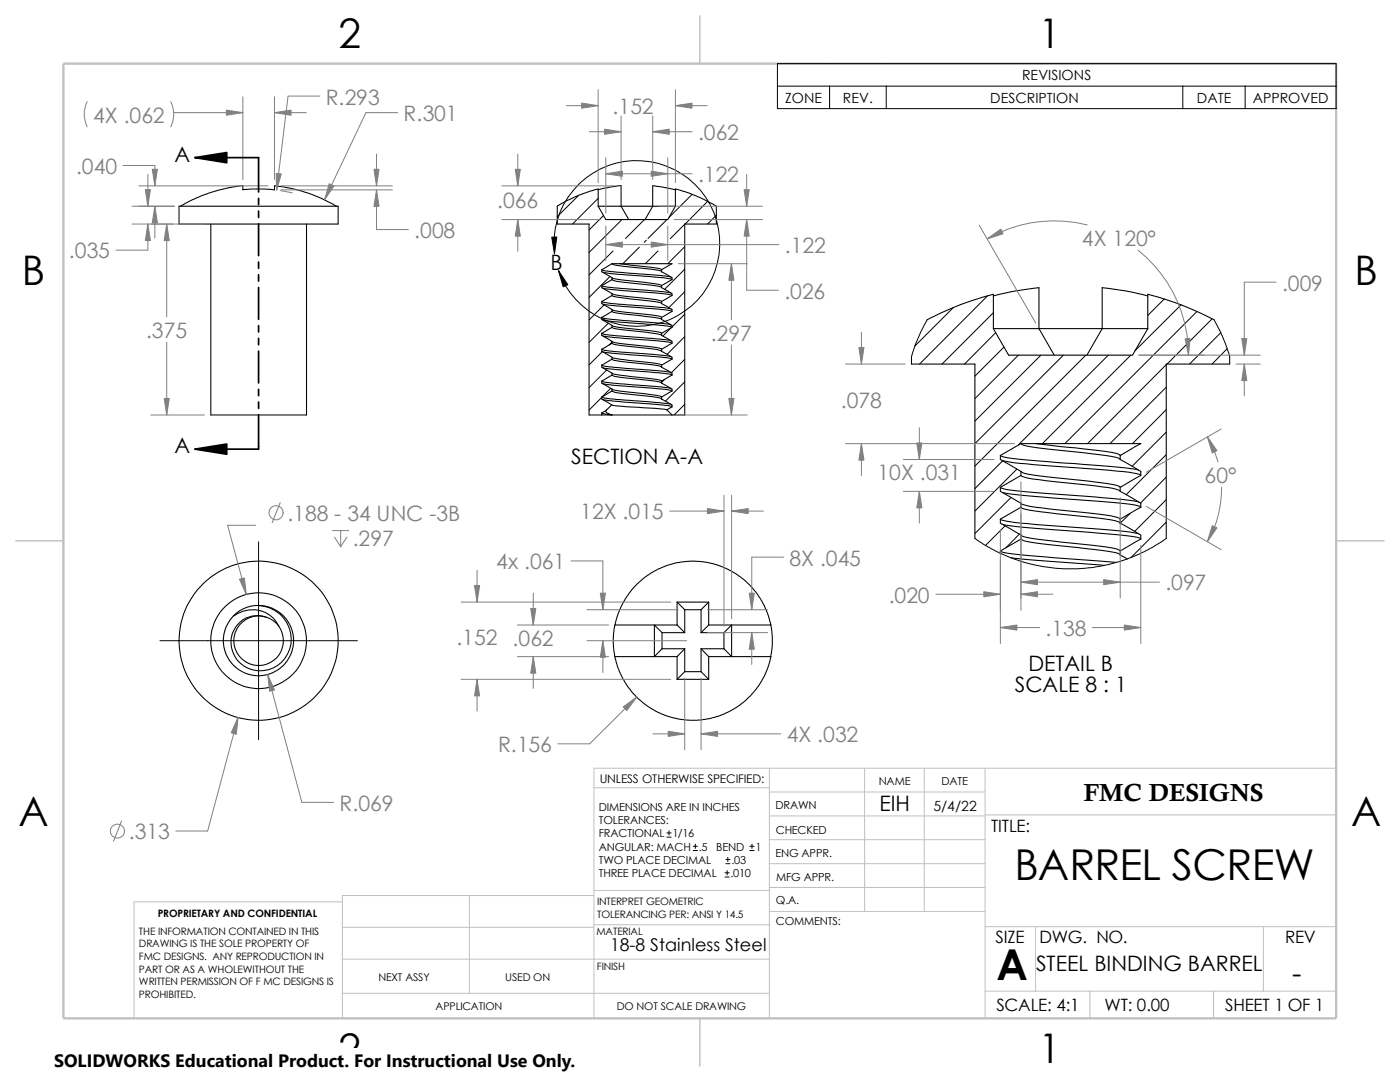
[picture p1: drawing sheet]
<svg xmlns="http://www.w3.org/2000/svg" width="279mm" height="216mm" viewBox="0 0 279 216" stroke-linecap="round" stroke-linejoin="round" font-family="sans-serif">
<g fill="none" stroke="#c0c0c0" stroke-width=".2">
<path d="M118.5 157.2h35M153.5 153.3v49.9M153.5 158h43.1M172.6 153.3v28.6M184.4 153.3v28.6M196.6 153.3v49.9M266.7 153.3h-148.2v49.9M68.3 180h-41.5v23.2M93.7 178.7v19.5M118.5 178.7h-50.2v24.5M118.5 177.7h35.1M153.5 172.3h43.1"/>
<path d="M153.5 162.8h43.1M153.5 167.6h43.1M153.5 177.1h43.1M196.6 162.6h70.1M68.3 198.2h85.2M68.3 191.4h85.2M68.3 185h50.2M118.5 184.5h35.1M153.6 181.9h43M196.6 184.9h70.1M196.6 197.8h70.1M206.7 184.9v12.9"/>
<path d="M217.5 197.8v5.4M242.2 197.8v5.4M252.1 184.9v12.9"/>
</g>
<path d="M139.7 3.1v9.6M3.1 107.9h9.6M266.7 107.9h9.5M139.7 203.2v9.5" fill="none" stroke="#c0c0c0" stroke-width=".21"/>
<path d="M12.7 12.7h254v190.5h-254z" fill="none" stroke="#c0c0c0" stroke-width=".47"/>
<g fill="none" stroke="#000" stroke-width=".2">
<path d="M155.2 12.7h111.5v9h-111.5zM155.2 17.2h111.5M165.6 17.2v4.5M176.9 17.2v4.5M236.1 17.2v4.5M248.5 17.2v4.5M115.4 39.1l-4.2 4.1M119.4 39.6l-5.1 5.1M138.1 38.8l-4.6 4.6M110.7 50.6a16.6 16.6 0 0 1 20.6-18 16.6 16.6 0 0 1 9 25.9 16.6 16.6 0 0 1-27.4-1.4l-1.4-3.1M120.4 43l-2.8 2.9M121.8 55.2l-4.2 4.2"/>
<path d="M122.3 50.1l-4.7 4.8M124.1 43.8l-6.5 6.6M127.6 49.3l-3.3 3.3M128.6 43.8l-3.8 3.8M129 47.9l-.4 .4M131.3 50.1l-2.5 2.5M132.1 53.8h-.1M133.1 43.8l-3.8 3.8M136.6 49.3l-3.3 3.3M136.7 44.7l-2.9 2.9M136.7 53.7l-4.1 4M136.7 58.2l-3.2 3.2"/>
<path d="M141.2 40.2l-4.5 4.5M143 42.9l-1.8 1.8M197.1 59l-13.6 13.6M232.4 59.6l-3.3 3.3M120.1 79.3l-2.5 2.5M120.2 70.1l-2.6 2.7M120.6 60.8l-3 3M121.1 73.8l-3.5 3.5M121.4 64.5l-3.8 3.8M121.9 77.5l-1.7 1.6M122.1 68.2l-.6 .7M132.7 75.7l-.7 .6"/>
<path d="M133.9 65.4l-1.6 1.7M136.7 62.7l-2.6 2.5M136.7 67.2l-3.6 3.5M136.7 71.7l-2.7 2.7M136.7 76.2l-3.9 3.9M185 63.8l-1.2 2.3-1.1 2.7-.8 2.3M190.3 61.3l-7.7 7.7M198.2 62.4l-10.2 10.2M198.7 66.4l-6.2 6.2M200.4 69.3l-5.8 5.8M203.2 70.9l-8.6 8.6M207.7 70.9l-13.1 13.1"/>
<path d="M212.2 70.9l-17.6 17.6M216.7 70.9l-22.1 22.1M221.2 70.9l-18 17.9M225.7 70.9l-17.7 17.6M232.7 72.8l-15.7 15.7M232.7 77.3l-11.2 11.2M235.7 60.8l-9.2 9.2M238.9 62.1l-26.4 26.4M241.9 63.6l-9 9M242.3 63.8l1.8 3.6 1.3 3.7M243.6 66.4l-6.2 6.2M244.9 69.6l-3 3"/>
<path d="M136.7 80.7l-2.2 2.1M200.1 91.9l-5.5 5.6M201.8 99.3l-7.2 7.2M202.9 93.6l-8.3 8.4M223.7 90.8l-.1 .1M232.7 81.7l-6.7 6.8M232.7 86.2l-6.8 6.8M232.7 90.7l-8 8M232.7 95.2l-5.1 5.2M232.7 99.7l-6.3 6.3M51.6 108.1v39.5M194.6 107.4l1.6 1.1 2.5 1.4 3.9 1.7 4.1 1.2 5.5 .7h2.9l3.3-.3 2.6-.5 2.7-.7 2-.7 3.3-1.5 3.7-2.4"/>
<path d="M199.6 110.4h.1M200.6 104.9l-3.9 3.9M203.5 106.6l-2.8 2.7M225.6 102.4l-2 2M232.7 104.2l-7 7.1M31.9 127.8h39.4M133.1 167h.8M133.1 166.2h.8M133.5 165.8v.8M138.3 169.7h.9M138.3 168.9h.9M138.8 168.4v.9"/>
<path d="M144.7 175h.8M144.7 174.2h.8M144.9 172.3h.8M144.9 171.5h.8M145.1 173.7v.9M145.2 171.1v.8M149.6 169.7h.9M149.6 168.9h.9M150.1 168.4v.9"/>
</g>
<g fill="none" stroke="#000" stroke-width=".21">
<path d="M48.4 37.8h.2a25.6 25.6 0 0 1 6.2 .1v-.8a30.7 30.7 0 0 1 12.3 4M48.4 37l-3.3 .6a28.9 28.9 0 0 0-9 3.5M48.5 37.1v.8M123.9 37l-2 .3-2.5 .6M124 37.1v4l1.5 2.7M134.7 37.9l-2.6-.6-1.8-.2v4l-1.6 2.7M134.8 37.7l.2 .1a29 29 0 0 1 8 3.3v3.6h-6.3v38.1h-2.6M134.8 37.7v3.4M35.7 41.1h31.8v3.6h-31.8zM42.1 44.7v38.1h19.1v-38.1M119.4 41.1v-3.4a28.7 28.7 0 0 0-8.2 3.4v3.6h6.4v38.1h2.5M119.4 41.1l1.5 2.7h12.4l1.5-2.7"/>
<path d="M119.4 41.1h15.4M120.1 53.8l1.7 .4 9.8 .7 2.3 .4M120.1 57a11.1 11.1 0 0 0 4.1 .6l6.9 .5 2.8 .4M120.1 53.8v.4l2 1.2M120.1 57v.4l2 1.2M120.3 57.5l4.1 .5 6.1 .4a10.6 10.6 0 0 1 3.6 .6M120.3 54.3l3.1 .4a88.3 88.3 0 0 1 10.7 1.1M122.1 52.6a17.8 17.8 0 0 0 5.5 .9l.8 .1a7.7 7.7 0 0 1 3.6 .6M122.1 59a54.6 54.6 0 0 0 8.4 1.2l1 .1 .5 .3M122.1 58.6a31.4 31.4 0 0 0 7 1l2 .2 .9 .4M122.1 55.4a44.2 44.2 0 0 0 7.4 1.1l1.8 .2 .7 .3M122.1 55.8a20.4 20.4 0 0 0 5.8 .9l.9 .1a6.5 6.5 0 0 1 3.2 .6"/>
<path d="M122.1 59l-2 1.2M122.1 52.6h12l-2.1 1.2M122.1 52.6l-2 1.2M122.1 55.4v.4M122.1 55.8l-2 1.2M122.1 58.6v.4M123.6 52.6l4.8 .6a9.3 9.3 0 0 1 3.6 .6M132 53.8v.4M132 57.4l2.1 1.2v.4M132 57v.4M132 54.2l2.1 1.2v.4M134.1 59l-2.1 1.2"/>
<path d="M134.1 55.8l-2.1 1.2M198.2 59.1a56 56 0 0 1 9.1-1.7v8.2l3.1 5.3M229.1 59.1a53.9 53.9 0 0 0-9.1-1.7v8.2l-3.1 5.3M120.1 79.2a15 15 0 0 0 4.7 .6l6.8 .5 2.3 .4M120.1 66.5a16 16 0 0 0 4.7 .6l6.8 .5 2.3 .4M120.1 60.2l2 .4 10.4 .8 1.4 .2M120.1 69.7a14.6 14.6 0 0 0 4.9 .6l5.3 .4 3.6 .5M120.1 72.9l1.4 .3 9.7 .8 2.7 .3M120.1 63.3a8.9 8.9 0 0 0 3.6 .6l8.4 .6 1.8 .3M120.1 76a21.9 21.9 0 0 0 5.3 .7l6.6 .5 1.9 .3M120.1 60.2v.4l2 1.2M120.1 63.3v.5l2 1.1"/>
<path d="M120.1 66.5v.4l2 1.2M120.1 69.7v.4l2 1.2M120.1 72.9v.4l2 1.2M120.1 76v.5l2 1.1M120.1 79.2v.4l2 1.2M120.3 73.4l2.6 .3 9.7 .8 1.5 .3M120.3 60.7l2.7 .3a97.7 97.7 0 0 1 11.1 1.1M120.3 76.5l2.8 .4a90.2 90.2 0 0 1 11 1.1M120.3 63.8l2.8 .4a87.8 87.8 0 0 1 11 1.1M120.3 67l2.3 .4 8.4 .6a6.8 6.8 0 0 1 3.1 .5M120.3 70.2l3.2 .4a81.3 81.3 0 0 1 10.6 1v.1M120.3 79.7l2.3 .4 9.7 .7 1.8 .4"/>
<path d="M122.1 68.1a19.7 19.7 0 0 0 5.6 .9h.8a8.5 8.5 0 0 1 3.5 .7M122.1 74.5l1.6 .3 4.7 .6a9.3 9.3 0 0 1 3.6 .6M122.1 61.8a35.5 35.5 0 0 0 7.4 1l1.8 .2 .7 .3M122.1 78l.1 .1a43 43 0 0 0 8.1 1.1l1.4 .2 .3 .2M122.1 65.3a28.8 28.8 0 0 0 6.9 1l2.4 .4 .6 .2M122.1 77.6a27.2 27.2 0 0 0 6.7 1l2.5 .4 .7 .2M122.1 71.3l1.3 .3 4.7 .6a11.2 11.2 0 0 1 3.9 .7M122.1 64.9a28.8 28.8 0 0 0 6.9 1l2.4 .4 .6 .2M122.1 71.7a7.8 7.8 0 0 0 3.5 .6l2.5 .3a9.4 9.4 0 0 1 3.9 .7M122.1 62.1a21.8 21.8 0 0 0 5.7 .9l.9 .1a7.2 7.2 0 0 1 3.3 .7M122.1 74.8a17.8 17.8 0 0 0 5.5 .9l.8 .1a7.7 7.7 0 0 1 3.6 .7M122.1 68.5a19.7 19.7 0 0 0 5.6 .8 11.7 11.7 0 0 1 4.3 .8"/>
<path d="M122.1 61.8v.3M122.1 62.1l-2 1.2M122.1 64.9v.4M122.1 65.3l-2 1.2M122.1 68.1v.4M122.1 68.5l-2 1.2M122.1 71.3v.4M122.1 71.7l-2 1.2M122.1 74.5v.3M122.1 74.8l-2 1.2M122.1 77.6v.4M122.1 78l-2 1.2"/>
<path d="M132 79.6l2.1 1.2v.4M132 79.2v.4M132 76.5l2.1 1.1v.4M132 76v.5M132 73.3l2.1 1.2v.3M132 72.9v.4M132 70.1l2.1 1.2v.4M132 69.7v.4M132 66.9l2.1 1.2v.4M132 66.5v.4M132 63.8l2.1 1.1v.4M132 63.3v.5"/>
<path d="M132 60.6l2.1 1.2v.3M132 60.2v.4M134.1 78l-2.1 1.2M134.1 74.8l-2.1 1.2M134.1 71.7l-2.1 1.2M134.1 68.5l-2.1 1.2M134.1 65.3l-2.1 1.2M134.1 62.1l-2.1 1.2M181.9 71.1v1.5h12.7v34.8M185 63.8l.8-.4a58.2 58.2 0 0 1 12.4-4.7v6.9M198.2 65.6l3.1 5.3h24.7l3.1-5.3M198.2 65.6h30.9"/>
<path d="M242.3 63.8l-.8-.4a58.2 58.2 0 0 0-12.4-4.7v6.9M245.4 71.1v1.5h-12.7v34.8M120.1 82.8h2M120.1 82.4v.4M120.1 82.4l2 .4M121 81.8l-.9 .6M121 81.8l-.1 .3 .3 .3 .9 .4M122.1 80.8l-1.1 1M122.1 80.8l.8 .2 8 .5 2.2 .3M122.1 82.8h12M133.1 81.8l1 1M134.1 81.2l-1 .6"/>
<path d="M199.6 90.9v.8l4.2 2.4M199.6 97.2v.8l4.2 2.4M199.6 90.9a12.9 12.9 0 0 0 4.8 .8l13.6 1.1a66.4 66.4 0 0 1 9.2 1M199.6 97.2l.1 .2a66.2 66.2 0 0 0 11.6 1.2l11.7 1 4.2 .6M200 98.3a224.4 224.4 0 0 0 20.4 1.8l6 .7 1.1 .2 .2 .2M200.1 91.9a145.3 145.3 0 0 0 16.5 1.6l1.8 .1a45.8 45.8 0 0 1 9.2 1.1l.1 .2M203.8 88.5h23.9l-4.1 2.4M203.8 88.5l-4.2 2.4M203.8 94.1v.8M203.8 94.9l-4.2 2.3M203.8 88.5a3.1 3.1 0 0 0 1.9 .7l7.2 .8a80.1 80.1 0 0 1 10.3 1.4l.4 .3M203.8 94.1a4 4 0 0 0 2.4 .7l7.5 .8a58.5 58.5 0 0 1 9.7 1.4l.2 .2"/>
<path d="M203.8 94.9a6.5 6.5 0 0 0 3.6 .8l4.6 .6a88.1 88.1 0 0 1 10.9 1.4l.7 .3M206.7 88.5l6.2 .7a72.8 72.8 0 0 1 10.3 1.4l.4 .3M223.6 90.9v.8M223.6 98l4.1 2.4v.8M223.6 97.2v.8M223.6 91.7l4.1 2.4v.8M227.7 94.9l-4.1 2.3M199.6 103.6v.8l4.2 2.4M199.6 109.9v.5M199.6 109.9l.1 .1a31.1 31.1 0 0 0 7.3 1l15.8 1.2M199.6 103.6l.6 .2a181.4 181.4 0 0 0 18.6 1.7 51.9 51.9 0 0 1 8.4 1M200 104.6a136.2 136.2 0 0 0 15.7 1.5l3.5 .3a40.8 40.8 0 0 1 8.4 1l.1 .2"/>
<path d="M201.7 111.3l18.7 1.5M203.8 101.2l-4.2 2.4M203.8 106.8v.8M203.8 107.6l-4.2 2.3M203.8 100.4v.8M203.8 106.8a3.8 3.8 0 0 0 2.2 .6l7.4 .9a57.7 57.7 0 0 1 9.8 1.4l.4 .2M203.8 101.2a2.74 2.74 0 0 0 1.8 .6l7.1 .9a71 71 0 0 1 10.4 1.4l.5 .3M203.8 100.4a8.6 8.6 0 0 0 4.1 .9l4.8 .6a71 71 0 0 1 10.4 1.4l.5 .3M203.8 107.6a3.8 3.8 0 0 0 2.2 .6l7.4 .9a73.4 73.4 0 0 1 9.8 1.3l.4 .3M223.6 110.7l1.4 .8M223.6 109.9v.8M223.6 104.4l4.1 2.4v.8"/>
<path d="M223.6 103.6v.8M227.7 107.6l-4.1 2.3M227.7 101.2l-4.1 2.4M46.6 122.9l1.1-.9 .9-.5 1.3-.5 .9-.1a6.7 6.7 0 0 1 6.6 3.7 6.7 6.7 0 0 1-1.2 7.6 5.9 5.9 0 0 1-7.2 .9 5.9 5.9 0 0 1-2.6-6.7 5.3 5.3 0 0 1 9.2-1.5M51.6 120.8l1.2 .1 1.2 .3 2.2 1.3 1.4 1.7 .4 .9 .5 1.5 .1 1.8-.6 2.3-.7 1.2-.7 .9-1 .8-1.2 .7-2.3 .5h-1l-1.6-.3-2-.9-.9-.8-.8-.9-.9-2-.3-1.5v-1.1l.5-2.2 1.2-1.9a6 6 0 0 1 9.3 1.7M53.1 123.1a4.9 4.9 0 0 0-6.4 4.8 4.9 4.9 0 0 0 6.5 4.6 4.9 4.9 0 0 0 2.4-7.6M122.7 124.7l-.3 2.5v2l.3 1.8M122.7 124.7h12.4M122.7 124.7l.9-2.9 1.2-2.3 1.6-2.2 2.1-1.9 1.9-1.4 2.5-1.1 2.2-.6 2.6-.3 2.7 .1 2.6 .6 3.1 1.3 2.4 1.7 1.5 1.4 1.8 2.4 1.4 2.9 .6 2.3h-12.4M132.1 126.2l-1.5-1.5v6.3l1.5-1.5M132.1 126.2h4.6M132.1 129.5h4.6"/>
<path d="M132.1 126.2v3.3M135.1 135.6h6.3M135.1 124.7l1.6 1.5M135.1 120.1l1.6 1.6M135.1 131h-12.4v.2l.8 2.6 1.2 2.3 1.7 2.3 2 1.9 1.8 1.2 2.4 1.2 2.8 .8 2.2 .2 2.5-.1 3.2-.7 2.7-1.2 2.3-1.5 1.4-1.3 2.3-3 1.2-2.4 .6-2.5M135.1 120.1h6.3M135.1 120.1v4.6M135.1 131v4.6M136.7 121.7v4.5M136.7 129.5v4.5M136.7 129.5l-1.6 1.5M136.7 134l-1.6 1.6"/>
<path d="M136.7 134h3.2M136.7 121.7h3.2M139.9 121.7v4.5M139.9 129.5v4.5M139.9 134l1.5 1.6M139.9 126.2h4.6M139.9 129.5h4.6M139.9 129.5l1.5 1.5M141.4 120.1v4.6M141.4 131h12.4M141.4 131v4.6M141.4 124.7l-1.5 1.5"/>
<path d="M141.4 120.1l-1.5 1.6M144.5 126.2l1.5-1.5v6.3l-1.5-1.5M144.5 126.2v3.3M153.8 124.7l.3 2.4v2.2l-.3 1.7"/>
<circle cx="51.6" cy="127.9" r="15.9"/>
<circle cx="51.6" cy="127.8" r="9.5"/>
</g>
<g fill="none" stroke="#808080" stroke-width=".2">
<path d="M48.5 19.3v16.5M54.8 19.3v16.5M63.8 19.2h-6.3l-2.3 18.7M119.4 17.9v18.5M134.8 17.9v18.5M17.4 20.3a5.6 5.6 0 0 0 0 5M24.6 33h6.3v4.1M27.7 37.1h25.8M29.5 34.8v6.3M34.1 20.3a5.6 5.6 0 0 1 0 5M34.7 22.5h13.8M54.8 22.5h6.3"/>
<path d="M56 38.1l2.3 .4M56 37.1h22.3M56 37.9h22.3M75.1 37.9v7.9h6.4M75.1 30.7v6.4M79.4 22.5h-6.4l-8.2 17.4M100.2 37.1h22.5M103.3 30.7v6.4M113 21.1h6.4M117.6 26.3h6.4M120.9 34.7h17.2M120.9 31.5v11"/>
<path d="M124 23.1v12.7M130.3 23.1v12.7M130.3 26.3h7.8M133.3 31.5v11M134.8 21.1h6.3M149 34.8v6.3M26.3 41.1h8.5M26.3 44.7h14.5M29.5 44.7v5.2h-6.3M30.9 41.1v6.4M33.3 44.7v18.5M100.2 43.8h19.4"/>
<path d="M103.3 43.8v6.4M120.9 45.1v6.9M120.9 48.8h34.5M131.5 41.1h20.7M133.3 45.1v6.9M134.5 43.8h17.7M135.4 52.6h13.7M146 52.6v11.2M149 43.8v14.1h6.4M195.4 44.9l11.3 19.6M217 44.9a26.9 26.9 0 0 0-20 2.8M227.1 49.9a26.7 26.7 0 0 1 10.1 21"/>
<path d="M254.7 56.3h-6.4v14.6M33.3 68.3v14.5M146 68.8v14M168.7 72.6h11.9M171.9 66.3v6.3M227.3 70.9h24.2M246.7 72.6h4.8M248.3 72.6v6.4M30.1 82.8h10.7M135.4 82.8h13.7M144.5 98.8v26.2M146 98.8v24.6"/>
<path d="M168.7 88.5h33.8M171.9 88.5v6.4M180.3 91.7h18.1M180.3 98h18.1M183.5 85.3v6.4M183.5 98v6.4M203.8 96.1v25.7M223.6 99.3v20M241 87.2a21.4 21.4 0 0 1 2.1 5M243.7 85.6l-14.9 8.6M243.8 97.2a21 21 0 0 1-2.8 10.9M51 104.8h-5.6l3.7 13.8"/>
<path d="M55.9 100.3l-1.6 4M66.4 105.9h3.2M66.8 107.2l1.2 1.9M68 105.9v3.2M69.2 107.2l-1.2 1.9M95.2 113.8v6.3M106.4 118.4v6.3M114 111.9h6.3v9.8M133.6 102h10.9M146 102h6.4M156.4 111.2h-6.4v10.5M186.8 118.6h12.8"/>
<path d="M199.6 105.7v22.7M203.8 118.6h6.3M203.8 116.2h27.6M227.7 108.8v19.6M228.8 101l14.9 8.7M53.4 134.6l6.8 25.5h6.4M92 120.1h41.9M92 135.6h41.9M95.2 135.6v6.3M103.3 131h18.2M103.3 124.7h18.2M106.4 131v6.4"/>
<path d="M117.1 121.7h18.3M117.1 127.8h19.9M120.3 127.8v6.4M127.1 139.1l-9.4 9.3h-6.4M136.7 135.3v14.3M139.9 135.3v14.3M141.2 121.7h12M141.2 126.2h12M150 126.2v6.4M199.6 125.2h7.9M218 125.2h9.7M47.5 143.2l-6.1 22.6h-6.3"/>
<path d="M130.3 146.4h6.4M139.9 146.4h15.9M24.3 163.8l-1.7 4.1"/>
<circle cx="55.1" cy="102.3" r="1.41"/>
<circle cx="23.4" cy="165.8" r="1.4"/>
</g>
<g fill="#808080" stroke="#808080" stroke-width=".2">
<path d="M94.7 116.8h1l-.5 3.3z"/>
<path d="M133.3 145.9l3.4 .5-3.4 .5z"/>
<path d="M139.9 146.4l3.3-.5v1z"/>
<path d="M95.2 135.6l.5 3.3h-1z"/>
<path d="M124.4 141.1l2.7-2-2 2.7z"/>
<path d="M106.4 131l.5 3.3h-1z"/>
<path d="M105.9 121.4h1l-.5 3.3z"/>
<path d="M141.2 101.5l3.3 .5-3.3 .5z"/>
<path d="M146 102l3.3-.5v1z"/>
<path d="M149.5 118.4h1l-.5 3.3z"/>
<path d="M150 126.2l.5 3.3h-1z"/>
<path d="M120.3 127.8l.5 3.3h-1z"/>
<path d="M119.8 118.4h1l-.5 3.3z"/>
<path d="M47.5 143.2l-.3 3.3-1.1-.3z"/>
<path d="M47.8 115.6l1-.3 .3 3.3z"/>
<path d="M53.4 134.6l1.4 3.1-1 .2z"/>
<path d="M45.2 22l3.3 .5-3.3 .5z"/>
<path d="M54.8 22.5l3.3-.5v1z"/>
<path d="M65.7 36.7l.9 .4-1.8 2.8z"/>
<path d="M33.3 44.7l.5 3.3h-1z"/>
<path d="M30.9 41.1l.5 3.3h-1z"/>
<path d="M30.4 33.8h1l-.5 3.3z"/>
<path d="M29 37.8h1l-.5 3.3z"/>
<path d="M55.1 34.6l1 .1-.9 3.2z"/>
<path d="M32.8 79.5h1l-.5 3.3z"/>
<path d="M29.5 44.7l.5 3.3h-1z"/>
<path d="M75.1 37.9l.5 3.3h-1z"/>
<path d="M74.6 33.8h1l-.5 3.3z"/>
<path d="M197 47.7l2.7-2 .5 1z"/>
<path d="M236.5 67.6l1-.1-.3 3.4z"/>
<path d="M171.4 69.3h1l-.5 3.3z"/>
<path d="M171.9 88.5l.5 3.3h-1z"/>
<path d="M241.9 104.9l1 .4-1.9 2.8z"/>
<path d="M241 87.2l1.9 2.7-1 .5z"/>
<path d="M183 88.4h1l-.5 3.3z"/>
<path d="M183.5 98l.5 3.3h-1z"/>
<path d="M196.3 118.1l3.3 .5-3.3 .5z"/>
<path d="M203.8 118.6l3.3-.5v1z"/>
<path d="M203.8 116.2l3.3-.5v1z"/>
<path d="M220.3 115.7l3.3 .5-3.3 .5z"/>
<path d="M199.6 125.2l3.3-.5v1z"/>
<path d="M224.4 124.7l3.3 .5-3.3 .5z"/>
<path d="M247.8 67.6h1l-.5 3.3z"/>
<path d="M248.3 72.6l.5 3.3h-1z"/>
<path d="M103.3 43.8l.5 3.3h-1z"/>
<path d="M102.8 33.8h1l-.5 3.3z"/>
<path d="M130 34.2l3.3 .5-3.3 .5z"/>
<path d="M120.9 34.7l3.3-.5v1z"/>
<path d="M146 52.6l.5 3.3h-1z"/>
<path d="M145.5 79.5h1l-.5 3.3z"/>
<path d="M116.1 20.6l3.3 .5-3.3 .5z"/>
<path d="M134.8 21.1l3.3-.5v1z"/>
<path d="M120.6 25.8l3.4 .5-3.4 .5z"/>
<path d="M130.3 26.3l3.3-.5v1z"/>
<path d="M149 43.8l.5 3.3h-1z"/>
<path d="M148.5 37.8h1l-.5 3.3z"/>
<path d="M120.9 48.8l3.3-.5v1z"/>
<path d="M130 48.3l3.3 .5-3.3 .5z"/>
</g>
<path d="M38.9 31.5l6.4-1.1v2.1zM38.9 89.6l6.4-1v2z" fill="#000" stroke="#000" stroke-width=".34"/>
<g fill="none" stroke="#000" stroke-width=".34">
<path d="M38.9 31.5h12.7v6.8M51.6 39.6v1.3M51.6 42.1v1.3M51.6 44.7v6.3M51.6 52.3v1.3M51.6 54.8v1.3M51.6 57.4v6.3M51.6 65v1.3M51.6 67.5v1.3M51.6 70.1v6.3M51.6 77.7v1.3M51.6 82.8v6.8h-12.7"/>
<path d="M51.6 80.2v1.3"/>
</g>
<path d="M110.1 47.3h1l-.4 3.3zM111.5 54l1.8 2.8-.9 .4z" fill="#000" stroke="#000" stroke-width=".2"/>
<path d="M10.8 209.2h104.1v6.7h-104.1z" fill="#fff"/>
<g font-size="8.5">
<text x="202.5" y="175.5">BARREL SCREW</text>
<text x="198.8" y="195.5">A</text>
</g>
<g font-size="8.1">
<text x="67.6" y="9.7">2</text>
<text x="207.3" y="9.7">1</text>
<text x="4.4" y="56.9">B</text>
<text x="270.3" y="56.9">B</text>
<text x="3.7" y="164.9">A</text>
<text x="269.7" y="164.9">A</text>
<text x="67.6" y="212.1">2</text>
<text x="207.3" y="212.1">1</text>
</g>
<text font-size="5.6" x="257.9" y="196.1">-</text>
<text font-size="4.9" x="216.3" y="159.8">FMC DESIGNS</text>
<g font-size="4.2" fill="#808080">
<text x="65" y="20.9">R.293</text>
<text x="122.2" y="22.7">.152</text>
<text x="18.6" y="24.5">4X .062</text>
<text x="80.5" y="24.2">R.301</text>
<text x="139.3" y="28">.062</text>
<text x="15.2" y="34.7">.040</text>
<text x="99.2" y="41.6">.066</text>
<text x="139.3" y="36.3">.122</text>
<text x="82.7" y="47.5">.008</text>
<text x="13.7" y="51.6">.035</text>
<text x="156.6" y="50.5">.122</text>
<text x="215.9" y="49.1">4X 120°</text>
<text x="156.5" y="59.6">.026</text>
<text x="255.9" y="58">.009</text>
<text x="29.2" y="67.4">.375</text>
<text x="141.8" y="68">.297</text>
<text x="167.8" y="81.5">.078</text>
<text x="175.1" y="95.8">10X .031</text>
<text x="240.4" y="96.4">60°</text>
<text x="57.4" y="103.9">.188 - 34 UNC -3B</text>
<text x="115.8" y="103.6">12X .015</text>
<text x="70.4" y="109">.297</text>
<text x="99" y="113.6">4x .061</text>
<text x="157.6" y="112.9">8X .045</text>
<text x="232.6" y="117.8">.097</text>
<text x="177.4" y="120.2">.020</text>
<text x="91.1" y="128.8">.152</text>
<text x="102.3" y="129">.062</text>
<text x="208.6" y="126.9">.138</text>
<text x="157" y="148.1">4X .032</text>
<text x="99.4" y="150.1">R.156</text>
<text x="67.8" y="161.8">R.069</text>
<text x="25.7" y="167.5">.313</text>
</g>
<g font-size="4.2">
<text x="34.8" y="32.3">A</text>
<text x="109.9" y="53.9">B</text>
<text x="34.8" y="90.4">A</text>
<text x="114" y="92.7">SECTION A-A</text>
<text x="205.2" y="133.9">DETAIL B</text>
<text x="202.5" y="138.1">SCALE 8 : 1</text>
<text x="175.5" y="161.8">EIH</text>
<text x="206.8" y="193.7">STEEL BINDING BARREL</text>
</g>
<text font-size="3.6" x="10.8" y="213">SOLIDWORKS Educational Product. For Instructional Use Only.</text>
<text font-size="3.5" x="121.8" y="189.8">18-8 Stainless Steel</text>
<g font-size="3.4">
<text x="197.8" y="166">TITLE:</text>
<text x="198.7" y="188.1">SIZE</text>
<text x="207.5" y="188.1">DWG. NO.</text>
<text x="256.5" y="188.2">REV</text>
<text x="198.8" y="201.7">SCALE: 4:1</text>
<text x="220.4" y="201.7">WT: 0.00</text>
<text x="244.5" y="201.7">SHEET 1 OF 1</text>
</g>
<g font-size="2.8">
<text x="204" y="16">REVISIONS</text>
<text x="156.7" y="20.5">ZONE</text>
<text x="168.2" y="20.5">REV.</text>
<text x="197.6" y="20.5">DESCRIPTION</text>
<text x="238.8" y="20.5">DATE</text>
<text x="250" y="20.5">APPROVED</text>
<text x="186.3" y="161.8">5/4/22</text>
</g>
<text font-size="2.4" x="119.7" y="156.2">UNLESS OTHERWISE SPECIFIED:</text>
<g font-size="2.2">
<text x="119.5" y="161.8">DIMENSIONS ARE IN INCHES</text>
<text x="154.8" y="161.5">DRAWN</text>
<text x="175.4" y="156.7">NAME</text>
<text x="187.9" y="156.7">DATE</text>
<text x="119.5" y="164.4">TOLERANCES:</text>
<text x="119.5" y="167.1">FRACTIONAL 1/16</text>
<text x="154.8" y="166.3">CHECKED</text>
<text x="119.5" y="172.4">TWO PLACE DECIMAL</text>
<text x="119.5" y="169.8">ANGULAR: MACH .5</text>
<text x="143" y="169.8">BEND</text>
<text x="146" y="172.4">.03</text>
<text x="150.7" y="169.8">1</text>
<text x="154.8" y="171">ENG APPR.</text>
<text x="119.5" y="175">THREE PLACE DECIMAL</text>
<text x="145.8" y="175">.010</text>
<text x="154.9" y="175.7">MFG APPR.</text>
<text x="154.9" y="184.7">COMMENTS:</text>
<text x="154.9" y="180.5">Q.A.</text>
</g>
<g font-size="2.1">
<text x="75.5" y="195.7">NEXT ASSY</text>
<text x="100.8" y="195.7">USED ON</text>
<text x="86.9" y="201.5">APPLICATION</text>
<text x="123.1" y="201.6">DO NOT SCALE DRAWING</text>
</g>
<g font-size="2">
<text x="31.5" y="183">PROPRIETARY AND CONFIDENTIAL</text>
<text x="119.2" y="183.1">TOLERANCING PER: ANSI Y 14.5</text>
<text x="119.2" y="180.6">INTERPRET GEOMETRIC</text>
<text x="27.7" y="186.5">THE INFORMATION CONTAINED IN THIS</text>
<text x="27.7" y="189.1">DRAWING IS THE SOLE PROPERTY OF</text>
<text x="27.7" y="191.6">FMC DESIGNS. ANY REPRODUCTION IN</text>
<text x="119" y="186.6">MATERIAL</text>
<text x="27.7" y="194.1">PART OR AS A WHOLEWITHOUT THE</text>
<text x="27.7" y="196.6">WRITTEN PERMISSION OF F MC DESIGNS IS</text>
<text x="119.1" y="193.5">FINISH</text>
<text x="27.7" y="199.1">PROHIBITED.</text>
</g>
</svg>
